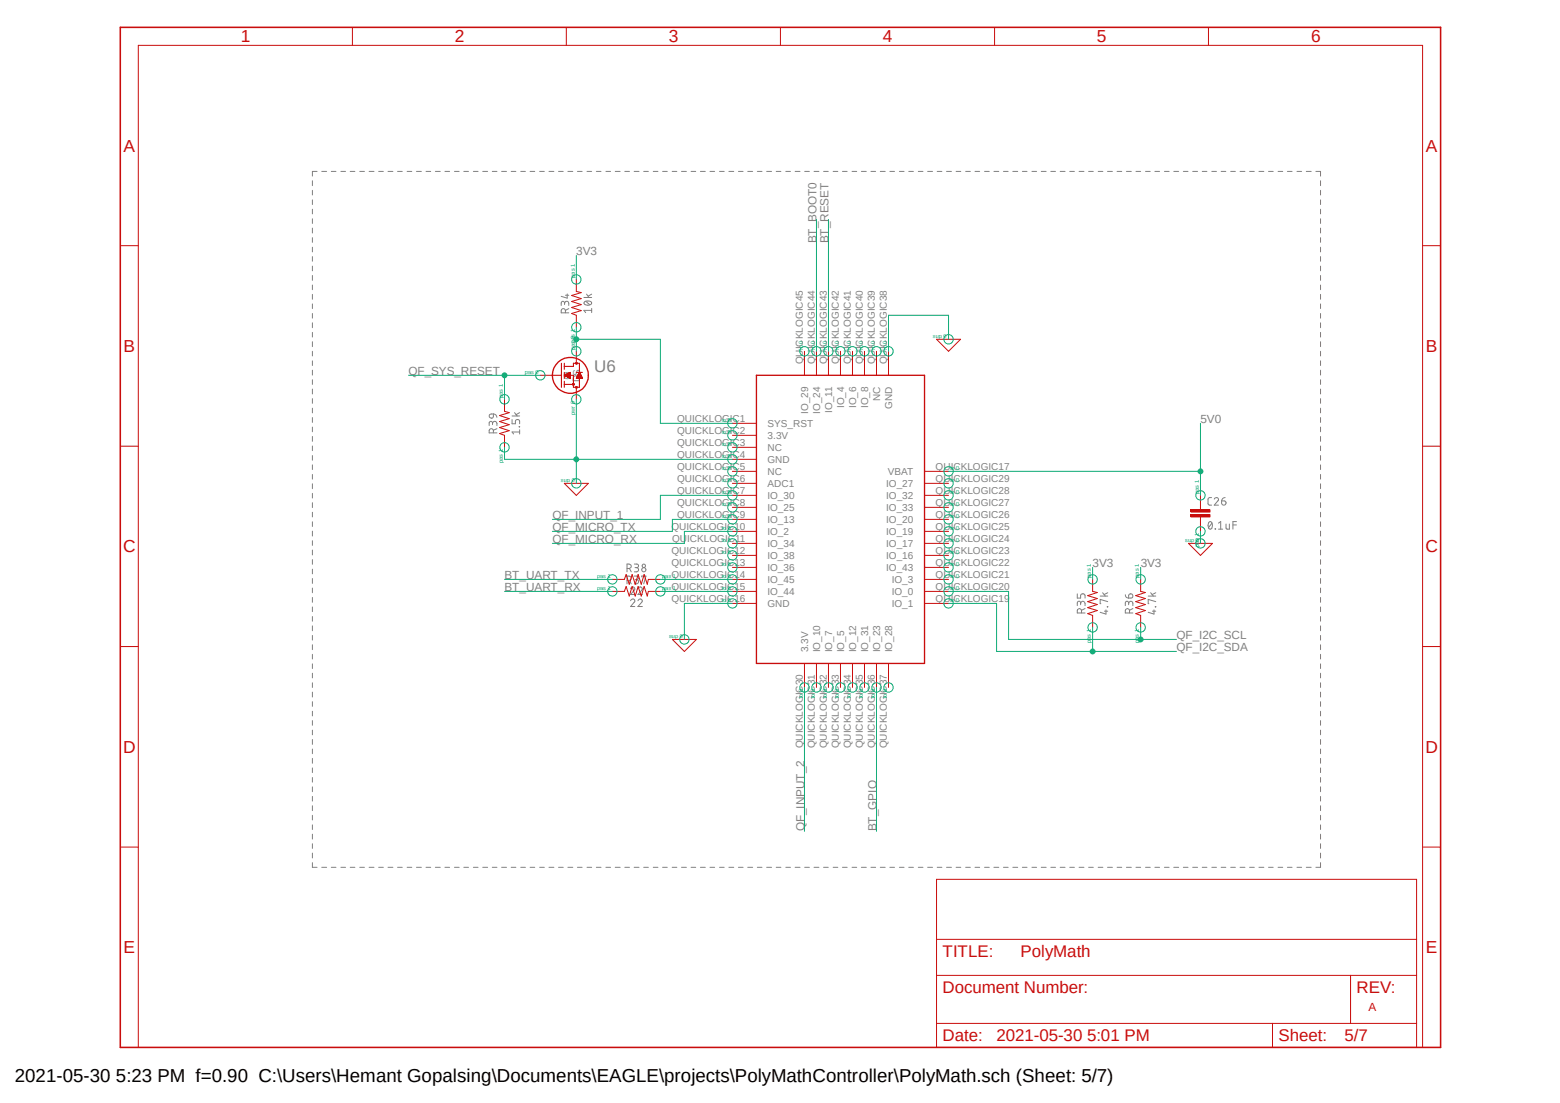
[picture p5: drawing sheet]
<svg xmlns="http://www.w3.org/2000/svg" width="297mm" height="210mm" viewBox="0 0 297 210" stroke-linecap="round" stroke-linejoin="round" font-family="sans-serif">
<path d="M22.4 4.9l252.2 195M274.6 4.9l-252.2 195" fill="none" stroke="#fff" stroke-width=".19"/>
<g fill="none" stroke="#808080" stroke-width=".19">
<path d="M107.5 57.8a.4 .4 0 0 1 .4-.4 .4 .4 0 0 1 .4 .4v.4M107.5 58v-.3a.32 .32 0 0 0-.3-.3 .32 .32 0 0 0-.4 .3v.5M107.7 59.6l-.1-.6a.41 .41 0 0 0-.5-.2 .41 .41 0 0 0-.3 .4v.4h1.5M107.7 56.2h.6M108 56v.8l-1.2-.4M108.3 58.8l-.6 .3M111.2 56.6h1.4M111.4 57.4l.5-.1a.5 .5 0 0 1 .7 .6l-.7 .2a.66 .66 0 0 1-.7-.4zM111.5 57.4l.8 .6M111.7 56l.4 .6M112.6 59.1h-1.4l.3 .4M112.6 58.7v.8"/>
<path d="M112.6 56l-.6 .4M93.2 79l.7-.2v.5a.42 .42 0 0 1-.5 .3 .42 .42 0 0 1-.2-.6zM93.9 78.8a.65 .65 0 0 1 .7 .7M97.5 79.9v.8h.6l.1-.6 .3-.2 .4 .2v.6M97.5 79.2h1.4M98 78.6l.5 .6M98.9 78.6l-.6 .4M93.8 80.6a.43 .43 0 0 1 .4-.4 .43 .43 0 0 1 .4 .4v.4M93.8 80.9l-.1-.5a.31 .31 0 0 0-.3-.2 .31 .31 0 0 0-.3 .3v.5M93.9 82.4v-.6a.41 .41 0 0 0-.4-.2 .41 .41 0 0 0-.4 .4v.4h1.5M94.6 81.6l-.7 .3M98.9 81.2h.1"/>
<path d="M98.9 82.3h-1.4l.3 .3M98.9 81.8v.8M230.3 99.4l.1-.1a.82 .82 0 0 1 0 1.5 .89 .89 0 0 1-.1-1.4zM230.7 94.7l-.5 .1-.2 .2v1.1l.7 .1M230.8 99.6l-.7 .9M231.2 95l.1-.1a.42 .42 0 0 1 .5-.1 .42 .42 0 0 1 .2 .4l-.8 1h.8M232 99.6l.4-.3v1.5M232.6 95.4h.5a.42 .42 0 0 1 .3 .4 .42 .42 0 0 1-.4 .4 .42 .42 0 0 1-.4-.4zM233.3 94.7a.65 .65 0 0 0-.7 .7M233.4 99.8v.7l.2 .3h.5v-1M234.7 99.9h.7M235.4 99.3h-.7v1.5"/>
<path d="M119.4 110.5h.4a.42 .42 0 0 0 .4-.4 .42 .42 0 0 0-.4-.4h-.4v1.5M119.4 108.2h.4a.42 .42 0 0 0 .4-.4 .42 .42 0 0 0-.4-.4h-.4v1.5M119.8 110.5l.4 .7M119.8 108.2l.4 .7M120.1 114.4a.41 .41 0 0 1 .4-.3 .41 .41 0 0 1 .4 .5l-.8 .9h.8M120.1 112.1a.41 .41 0 0 1 .4-.3 .41 .41 0 0 1 .4 .5l-.8 .9h.8M120.8 109.7h.4a.34 .34 0 0 1 .4 .3 .34 .34 0 0 1-.4 .4h-.3M120.8 107.4h.4a.34 .34 0 0 1 .4 .3 .34 .34 0 0 1-.4 .4h-.3M121.2 110.4a.4 .4 0 0 1 .4 .4 .4 .4 0 0 1-.4 .4h-.4M121.2 108.1h.2a.41 .41 0 0 1 .2 .5 .41 .41 0 0 1-.4 .3h-.4M121.5 114.4a.41 .41 0 0 1 .5-.4 .41 .41 0 0 1 .2 .7l-.7 .8h.8M121.5 112.1a.41 .41 0 0 1 .5-.3 .41 .41 0 0 1 .2 .6l-.7 .8h.8"/>
<path d="M122.2 109.9v-.2h.8l-.4 1.5M205.1 113.1v.8h.6v-.5a.43 .43 0 0 1 .5-.3 .43 .43 0 0 1 .4 .3v.5M205.7 114.9a.42 .42 0 0 1 .5-.4 .42 .42 0 0 1 .4 .4v.4M205.7 115.1v-.5a.31 .31 0 0 0-.4-.1 .31 .31 0 0 0-.2 .3v.5M205.9 116.7v-.4a.4 .4 0 0 0-.4-.4 .4 .4 0 0 0-.4 .4v.4h1.5M206.6 115.9l-.7 .3M209.5 113.5h1.4M209.9 112.9l.5 .6M210.3 116.4h.6M210.6 116.1v.8l-1.1-.3M210.8 115.5l.1 .1zM210.9 114.6l-1.4-.5v.8h.1"/>
<path d="M210.9 112.9l-.7 .3M214.2 113.2a.59 .59 0 0 0 .7 .7M214.9 114.9a.4 .4 0 0 1 .4-.4 .4 .4 0 0 1 .4 .4v.4M214.9 115.1v-.3a.32 .32 0 0 0-.3-.3 .32 .32 0 0 0-.4 .3v.5M215.1 116.7v-.4a.4 .4 0 0 0-.4-.4 .4 .4 0 0 0-.5 .4v.4h1.5M215.1 113.1a.41 .41 0 0 1 .6 .2 .41 .41 0 0 1-.4 .6h-.4v-.5zM215.7 115.9l-.6 .3M218.6 113.5h1.4M219.1 112.9l.5 .6M219.4 116.4h.6M219.7 116.1v.8l-1.1-.3M220 115.5v.1z"/>
<path d="M220 114.6l-1.4-.5v.8h.1M220 112.9l-.6 .3M231.4 100.7v.1zM232 100.8h.8"/>
<circle cx="122.6" cy="107.7" r=".33"/>
<circle cx="122.6" cy="108.5" r=".41"/>
</g>
<path d="M22.9 5.2h251.4v194.2h-251.4z" fill="none" stroke="#c90d0c" stroke-width=".3"/>
<g fill="none" stroke="#c90d0c" stroke-width=".19">
<path d="M67.1 5.2v3.4M107.8 5.2v3.4M148.6 5.2v3.4M189.4 5.2v3.4M230.1 5.2v3.4M22.9 46.8h3.4M109.7 53.2v2.3l1 .2-1.9 .6 1.9 .6-1.9 .5 1.9 .6-1.9 .5 1.9 .6-1.9 .6 .9 .3v2.3M270.8 46.8h3.5M96.1 76v2.3l.8 .3-1.8 .5 1.8 .6-1.8 .6 1.8 .6-1.8 .5 1.8 .6-1.8 .5 1 .4v2.3M102.9 71.5h2.3M107.5 71.5h1.1M107.5 71.4h1.1"/>
<path d="M107.6 71.5h1M107.7 71.6h.9M107.7 71.3h.9M107.8 71.3h.8M107.8 71.7h.8M107.9 71.7h.7M107.9 71.2h.7M108 71.8h.6M108 71.2h.6M108.1 71.1h.5M108.2 71.8h.4M108.2 71.9h.4"/>
<path d="M108.2 71.1h.4M108.3 71h.3M108.3 71.9h.3M108.4 72h.2M108.5 72l.1 .1M108.5 71h.1M108.6 70.9l-1.2 .6 1.2 .6M108.6 70.9v1.2M108.6 72.1h.1M108.6 70.9v.1M109.7 66.9v2.3M109.7 73.7v2.3"/>
<path d="M109.8 72h1.1M109.8 71.9h1M109.9 71.8h.9M109.9 71.7h.8M109.9 71.6h.8M110 71.6h.7M110 71.5h.7M110 71.5h.6M110.1 71.4h.5M110.1 71.3h.4M110.2 71.2h.3M110.2 71.2h.2"/>
<path d="M110.2 71.1h.2M110.2 71h.2M110.3 70.9v.1M110.3 70.9l.6 1.2h-1.2zM110.3 71h.1M153.2 66.9v4.6M155.4 66.9v4.6M157.7 66.9v4.6M160 66.9v4.6M162.3 66.9v4.6M164.6 66.9v4.6M166.9 66.9v4.6"/>
<path d="M169.2 66.9v4.6M178.3 64.6h4.6l-2.3 2.3zM22.9 85h3.4M107.4 92h4.6l-2.3 2.3zM139.4 80.6h4.6M139.4 82.9h4.6M139.4 85.2h4.6M139.4 87.5h4.6M139.4 89.7h4.6M139.4 92h4.6M139.4 94.3h4.6M139.4 96.6h4.6"/>
<path d="M139.4 98.9h4.6M176 89.7h4.6M176 92h4.6M176 94.3h4.6M176 96.6h4.6M176 98.9h4.6M226.7 98h3.7v.4h-3.7zM226.7 97.1h3.7v.4h-3.7zM228.6 94.3v2.8M228.6 98.4v2.8M270.8 85h3.5M116.6 110.3h2.3l.3-.9 .6 1.9 .6-1.9 .5 1.9 .6-1.9 .6 1.9 .5-1.9 .6 1.9 .2-1h2.3"/>
<path d="M116.6 112.6h2.3l.3-.9 .6 1.8 .6-1.8 .5 1.8 .6-1.8 .6 1.8 .5-1.8 .6 1.8 .2-.9h2.3M139.4 101.2h4.6M139.4 103.5h4.6M139.4 105.7h4.6M139.4 108h4.6M139.4 110.3h4.6M139.4 112.6h4.6M139.4 114.9h4.6M176 101.2h4.6M176 103.5h4.6M176 105.7h4.6M176 108h4.6"/>
<path d="M176 110.3h4.6M176 112.6h4.6M176 114.9h4.6M208 110.3v2.3l.9 .2-1.8 .6 1.8 .6-1.8 .6 1.8 .5-1.8 .6 1.8 .5-1.8 .6 .9 .4v2.3M217.2 110.3v2.3l.9 .2-1.9 .6 1.9 .6-1.9 .6 1.9 .5-1.9 .6 1.9 .5-1.9 .6 1 .4v2.3M226.3 103.5h4.5l-2.2 2.2zM22.9 123.1h3.4M128 121.8h4.6l-2.3 2.2zM153.2 126.3v4.6M155.4 126.3v4.6M157.7 126.3v4.6M160 126.3v4.6"/>
<path d="M162.3 126.3v4.6M164.6 126.3v4.6M166.9 126.3v4.6M169.2 126.3v4.6M270.8 123.1h3.5M22.9 161.3h3.4M178.3 167.4h91.4v32h-91.4zM178.3 178.9h91.4M270.8 161.3h3.5M26.3 199.4v-190.8h244.5v190.8M178.3 185.7h91.4M178.3 194.9h91.4"/>
<path d="M242.3 194.9v4.5M257.1 185.7v9.2"/>
</g>
<g fill="none" stroke="#c90d0c" stroke-width=".25">
<path d="M144 71.5h32v54.8h-32z"/>
<circle cx="108.6" cy="71.5" r="3.4"/>
</g>
<path d="M226.7 98.2h3.7M226.7 97.3h3.7" fill="none" stroke="#c90d0c" stroke-width=".42"/>
<path d="M105.2 71.5h1.7M106.9 69.2v4.5M107.4 69.2v1.1M107.4 70.9v1.2M107.4 72.6v1.1M107.4 73.2h1.8M107.4 69.8h1.8v-.6h1.1v1.7M108.6 71.5h.6v2.2h1.1v-1.6M109.7 70.9h1.2" fill="none" stroke="#c90d0c" stroke-width=".21"/>
<path d="M109.2 73.2h.1M109.7 69.2h.1M109.7 73.7h.1" fill="none" stroke="#c90d0c" stroke-width=".47"/>
<g fill="none" stroke="#0dab76" stroke-width=".19">
<path d="M109.7 76v16M109.7 87.5h29.7M228.6 101.2v2.3"/>
<circle cx="109.7" cy="53.2" r=".89"/>
<circle cx="96" cy="76" r=".89"/>
<circle cx="102.9" cy="71.5" r=".89"/>
<circle cx="109.7" cy="76" r=".89"/>
<circle cx="109.7" cy="62.3" r=".89"/>
<circle cx="109.7" cy="66.9" r=".89"/>
<circle cx="153.2" cy="66.9" r=".89"/>
<circle cx="155.4" cy="66.9" r=".89"/>
<circle cx="157.7" cy="66.9" r=".89"/>
<circle cx="160" cy="66.9" r=".89"/>
<circle cx="162.3" cy="66.9" r=".89"/>
<circle cx="164.6" cy="66.9" r=".89"/>
<circle cx="166.9" cy="66.9" r=".89"/>
<circle cx="169.2" cy="66.9" r=".89"/>
<circle cx="180.6" cy="64.6" r=".89"/>
<circle cx="96" cy="85.2" r=".89"/>
<circle cx="109.7" cy="92" r=".89"/>
<circle cx="139.4" cy="89.7" r=".89"/>
<circle cx="139.4" cy="92" r=".89"/>
<circle cx="139.4" cy="98.9" r=".89"/>
<circle cx="139.4" cy="85.2" r=".89"/>
<circle cx="139.4" cy="82.9" r=".89"/>
<circle cx="139.4" cy="94.3" r=".89"/>
<circle cx="139.4" cy="80.6" r=".89"/>
<circle cx="139.4" cy="96.6" r=".89"/>
<circle cx="139.4" cy="87.5" r=".89"/>
<circle cx="180.6" cy="96.6" r=".89"/>
<circle cx="180.6" cy="94.3" r=".89"/>
<circle cx="180.6" cy="89.7" r=".89"/>
<circle cx="180.6" cy="98.9" r=".89"/>
<circle cx="180.6" cy="92" r=".89"/>
<circle cx="228.6" cy="94.3" r=".89"/>
<circle cx="116.6" cy="110.3" r=".89"/>
<circle cx="116.6" cy="112.6" r=".89"/>
<circle cx="125.7" cy="112.6" r=".89"/>
<circle cx="125.7" cy="110.3" r=".89"/>
<circle cx="139.4" cy="112.6" r=".89"/>
<circle cx="139.4" cy="103.5" r=".89"/>
<circle cx="139.4" cy="105.7" r=".89"/>
<circle cx="139.4" cy="108" r=".89"/>
<circle cx="139.4" cy="101.2" r=".89"/>
<circle cx="139.4" cy="110.3" r=".89"/>
<circle cx="139.4" cy="114.9" r=".89"/>
<circle cx="180.6" cy="114.9" r=".89"/>
<circle cx="180.6" cy="110.3" r=".89"/>
<circle cx="180.6" cy="112.6" r=".89"/>
<circle cx="180.6" cy="108" r=".89"/>
<circle cx="180.6" cy="105.7" r=".89"/>
<circle cx="180.6" cy="101.2" r=".89"/>
<circle cx="180.6" cy="103.5" r=".89"/>
<circle cx="208" cy="110.3" r=".89"/>
<circle cx="208" cy="119.5" r=".89"/>
<circle cx="217.2" cy="119.5" r=".89"/>
<circle cx="217.2" cy="110.3" r=".89"/>
<circle cx="228.6" cy="103.5" r=".89"/>
<circle cx="228.6" cy="101.2" r=".89"/>
<circle cx="130.3" cy="121.7" r=".89"/>
<circle cx="153.2" cy="130.9" r=".89"/>
<circle cx="155.4" cy="130.9" r=".89"/>
<circle cx="157.7" cy="130.9" r=".89"/>
<circle cx="160" cy="130.9" r=".89"/>
<circle cx="162.3" cy="130.9" r=".89"/>
<circle cx="164.6" cy="130.9" r=".89"/>
<circle cx="166.9" cy="130.9" r=".89"/>
<circle cx="169.2" cy="130.9" r=".89"/>
</g>
<circle cx="109.7" cy="87.5" r=".46" fill="#0dab76"/>
<g fill="none" stroke="#0dab76" stroke-width=".19">
<path d="M180.6 64.6v-4.6h-11.4v6.9M96.1 85.2v2.3h13.6M180.6 89.7h48M228.6 80.6v13.7M139.4 114.9h-9.1v6.9"/>
<circle cx="109.7" cy="87.5" r=".46"/>
</g>
<circle cx="228.6" cy="89.7" r=".46" fill="#0dab76"/>
<g fill="none" stroke="#0dab76" stroke-width=".19">
<path d="M109.7 48.6v4.6M109.7 62.3v4.6M109.7 64.6h16M208 108v2.3M217.2 108v2.3"/>
<circle cx="228.6" cy="89.7" r=".46"/>
</g>
<circle cx="109.7" cy="64.6" r=".46" fill="#0dab76"/>
<g fill="none" stroke="#0dab76" stroke-width=".19">
<path d="M77.8 71.5h25.1M96.1 71.5v4.5M125.7 64.6v16h13.7"/>
<circle cx="109.7" cy="64.6" r=".46"/>
</g>
<circle cx="96.1" cy="71.5" r=".46" fill="#0dab76"/>
<g fill="none" stroke="#0dab76" stroke-width=".19">
<path d="M96.1 112.6h20.5M96.1 110.3h20.5M125.7 112.6h13.7M125.7 110.3h13.7M180.6 112.6h11.4v9.2h32M217.2 119.5v2.3M153.2 130.9v27.4"/>
<circle cx="96.1" cy="71.5" r=".46"/>
</g>
<circle cx="217.2" cy="121.8" r=".46" fill="#0dab76"/>
<g fill="none" stroke="#0dab76" stroke-width=".19">
<path d="M180.6 114.9h9.1v9.1h34.3M208 119.5v4.5"/>
<circle cx="217.2" cy="121.8" r=".46"/>
</g>
<circle cx="208" cy="124" r=".46" fill="#0dab76"/>
<g fill="none" stroke="#0dab76" stroke-width=".19">
<path d="M155.4 41.8v25.1M157.7 41.8v25.1M139.4 98.9h-11.4v2.3h-22.8M139.4 94.3h-13.7v4.6h-20.5M139.4 101.2h-9.1v2.3h-25.1M166.9 130.9v27.4"/>
<circle cx="208" cy="124" r=".46"/>
</g>
<g fill="none" stroke="#808080" stroke-width=".19">
<path d="M59.5 34.4v.9M59.5 36.2v.9M59.5 38.1v.8M59.5 39.8v.9M60.4 32.6h-.9v.9M61.3 32.6h.9M63.1 32.6h.9M64.9 32.6h.9M66.7 32.6h.9M68.5 32.6h.9M70.3 32.6h.9M72.1 32.6h.9"/>
<path d="M73.9 32.6h.9M75.7 32.6h.9M77.5 32.6h.9M79.3 32.6h.9M81.1 32.6h.9M82.9 32.6h.9M84.7 32.6h.9M86.5 32.6h.9M88.3 32.6h.9M90.1 32.6h.9M91.9 32.6h.9M93.7 32.6h.9"/>
<path d="M95.5 32.6h.9M97.3 32.6h.9M99.1 32.6h.9M100.9 32.6h.9M102.7 32.6h.9M104.5 32.6h1M106.3 32.6h.9M108.1 32.6h1M109.9 32.6h.9M111.8 32.6h.8M113.5 32.6h.9M115.4 32.6h.8"/>
<path d="M117.1 32.6h1M119 32.6h.8M120.7 32.6h1M122.6 32.6h.8M124.4 32.6h.9M126.2 32.6h.8M128 32.6h.9M129.8 32.6h.9M131.6 32.6h.9M133.3 32.6h1M135.2 32.6h.9M137 32.6h.9"/>
<path d="M138.8 32.6h.9M140.6 32.6h.9M142.4 32.6h.9M144.2 32.6h.9M146 32.6h.9M147.8 32.6h.9M149.6 32.6h.9M151.4 32.6h.9M153.2 32.6h.9M155 32.6h.9M156.8 32.6h.9M158.6 32.6h.9"/>
<path d="M160.4 32.6h.9M162.2 32.6h.9M164 32.6h.9M165.8 32.6h.9M167.6 32.6h.9M169.4 32.6h.9M171.2 32.6h.9M173 32.6h.9M174.8 32.6h.9M176.6 32.6h.9M178.4 32.6h.9M180.2 32.6h.9"/>
<path d="M182 32.6h.9M183.9 32.6h.8M185.6 32.6h.9M187.5 32.6h.8M189.2 32.6h1M191.1 32.6h.8M192.8 32.6h1M194.6 32.6h.9M196.5 32.6h.9M198.2 32.6h1M200.1 32.6h.9M201.8 32.6h1"/>
<path d="M203.7 32.6h.9M205.4 32.6h1M207.3 32.6h.9M209.1 32.6h.9M210.9 32.6h.9M212.7 32.6h.9M214.5 32.6h.9M216.3 32.6h.9M218.1 32.6h.9M219.9 32.6h.9M221.7 32.6h.9M223.5 32.6h.9"/>
<path d="M225.3 32.6h.9M227.1 32.6h.9M228.9 32.6h.9M230.7 32.6h.9M232.5 32.6h.9M234.3 32.6h.9M236.1 32.6h.9M237.9 32.6h.9M239.7 32.6h.9M241.5 32.6h.9M243.3 32.6h.9M245.1 32.6h.9"/>
<path d="M246.9 32.6h.9M248.7 32.6h.9M250.5 32.6h.9v.9M251.4 34.4v.9M251.4 36.2v.9M251.4 38.1v.8M251.4 39.8v.9M59.5 41.7v.8M59.5 43.4v1M59.5 45.3v.8M59.5 47.1v.9M59.5 48.9v.8"/>
<path d="M59.5 50.7v.9M59.5 52.5v.9M59.5 54.3v.9M59.5 56v1M59.5 57.9v.9M59.5 59.7v.9M251.4 41.7v.8M251.4 43.4v1M251.4 45.3v.8M251.4 47.1v.9M251.4 48.9v.8M251.4 50.7v.9"/>
<path d="M251.4 52.5v.9M251.4 54.3v.9M251.4 56v1M251.4 57.9v.9M251.4 59.7v.9M59.5 61.5v.9M59.5 63.3v.9M59.5 65.1v.9M59.5 66.9v.9M59.5 68.7v.9M59.5 70.5v.9M59.5 72.3v.9"/>
<path d="M59.5 74.1v.9M59.5 75.9v.9M59.5 77.7v.9M59.5 79.5v.9M251.4 61.5v.9M251.4 63.3v.9M251.4 65.1v.9M251.4 66.9v.9M251.4 68.7v.9M251.4 70.5v.9M251.4 72.3v.9M251.4 74.1v.9"/>
<path d="M251.4 75.9v.9M251.4 77.7v.9M251.4 79.5v.9M59.5 81.3v.9M59.5 83.1v.9M59.5 84.9v.9M59.5 86.7v.9M59.5 88.5v.9M59.5 90.3v.9M59.5 92.1v.9M59.5 93.9v.9M59.5 95.7v.9"/>
<path d="M59.5 97.5v.9M59.5 99.4v.8M251.4 81.3v.9M251.4 83.1v.9M251.4 84.9v.9M251.4 86.7v.9M251.4 88.5v.9M251.4 90.3v.9M251.4 92.1v.9M251.4 93.9v.9M251.4 95.7v.9M251.4 97.5v.9"/>
<path d="M251.4 99.4v.8M59.5 101.1v1M59.5 103v.8M59.5 104.7v1M59.5 106.6v.8M59.5 108.4v.9M59.5 110.2v.9M59.5 112v.9M59.5 113.7v1M59.5 115.6v.9M59.5 117.4v.9M59.5 119.2v.9"/>
<path d="M251.4 101.1v1M251.4 103v.8M251.4 104.7v1M251.4 106.6v.8M251.4 108.4v.9M251.4 110.2v.9M251.4 112v.9M251.4 113.7v1M251.4 115.6v.9M251.4 117.4v.9M251.4 119.2v.9M59.5 121v.9"/>
<path d="M59.5 122.8v.9M59.5 124.6v.9M59.5 126.4v.9M59.5 128.2v.9M59.5 130v.9M59.5 131.8v.9M59.5 133.6v.9M59.5 135.4v.9M59.5 137.2v.9M59.5 139v.9M251.4 121v.9M251.4 122.8v.9"/>
<path d="M251.4 124.6v.9M251.4 126.4v.9M251.4 128.2v.9M251.4 130v.9M251.4 131.8v.9M251.4 133.6v.9M251.4 135.4v.9M251.4 137.2v.9M251.4 139v.9M59.5 140.8v.9M59.5 142.6v.9M59.5 144.4v.9"/>
<path d="M59.5 146.2v.9M59.5 148v.9M59.5 149.8v.9M59.5 151.6v.9M59.5 153.4v.9M59.5 155.2v.9M59.5 157.1v.8M59.5 158.8v1M251.4 140.8v.9M251.4 142.6v.9M251.4 144.4v.9M251.4 146.2v.9"/>
<path d="M251.4 148v.9M251.4 149.8v.9M251.4 151.6v.9M251.4 153.4v.9M251.4 155.2v.9M251.4 157.1v.8M251.4 158.8v1M59.5 164.3v.8h.9M59.5 160.7v.8M59.5 162.4v1M61.3 165.1h.9M63.1 165.1h.9"/>
<path d="M64.9 165.1h.9M66.7 165.1h.9M68.5 165.1h.9M70.3 165.1h.9M72.1 165.1h.9M73.9 165.1h.9M75.7 165.1h.9M77.5 165.1h.9M79.3 165.1h.9M81.1 165.1h.9M82.9 165.1h.9M84.7 165.1h.9"/>
<path d="M86.5 165.1h.9M88.3 165.1h.9M90.1 165.1h.9M91.9 165.1h.9M93.7 165.1h.9M95.5 165.1h.9M97.3 165.1h.9M99.1 165.1h.9M100.9 165.1h.9M102.7 165.1h.9M104.5 165.1h1M106.3 165.1h.9"/>
<path d="M108.1 165.1h1M109.9 165.1h.9M111.8 165.1h.8M113.5 165.1h.9M115.4 165.1h.8M117.1 165.1h1M119 165.1h.8M120.7 165.1h1M122.6 165.1h.8M124.4 165.1h.9M126.2 165.1h.8M128 165.1h.9"/>
<path d="M129.8 165.1h.9M131.6 165.1h.9M133.3 165.1h1M135.2 165.1h.9M137 165.1h.9M138.8 165.1h.9M140.6 165.1h.9M142.4 165.1h.9M144.2 165.1h.9M146 165.1h.9M147.8 165.1h.9M149.6 165.1h.9"/>
<path d="M151.4 165.1h.9M153.2 165.1h.9M155 165.1h.9M156.8 165.1h.9M158.6 165.1h.9M160.4 165.1h.9M162.2 165.1h.9M164 165.1h.9M165.8 165.1h.9M167.6 165.1h.9M169.4 165.1h.9M171.2 165.1h.9"/>
<path d="M173 165.1h.9M174.8 165.1h.9M176.6 165.1h.9M178.4 165.1h.9M180.2 165.1h.9M182 165.1h.9M183.9 165.1h.8M185.6 165.1h.9M187.5 165.1h.8M189.2 165.1h1M191.1 165.1h.8M192.8 165.1h1"/>
<path d="M194.6 165.1h.9M196.5 165.1h.9M198.2 165.1h1M200.1 165.1h.9M201.8 165.1h1M203.7 165.1h.9M205.4 165.1h1M207.3 165.1h.9M209.1 165.1h.9M210.9 165.1h.9M212.7 165.1h.9M214.5 165.1h.9"/>
<path d="M216.3 165.1h.9M218.1 165.1h.9M219.9 165.1h.9M221.7 165.1h.9M223.5 165.1h.9M225.3 165.1h.9M227.1 165.1h.9M228.9 165.1h.9M230.7 165.1h.9M232.5 165.1h.9M234.3 165.1h.9M236.1 165.1h.9"/>
<path d="M237.9 165.1h.9M239.7 165.1h.9M241.5 165.1h.9M243.3 165.1h.9M245.1 165.1h.9M246.9 165.1h.9M248.7 165.1h.9M251.4 160.7v.8M251.4 162.4v1M251.4 164.3v.8h-.9"/>
</g>
<text font-size="3.6" x="2.8" y="206.1">2021-05-30 5:23 PM f=0.90 C:\Users\Hemant Gopalsing\Documents\EAGLE\projects\PolyMathController\PolyMath.sch (Sheet: 5/7)</text>
<g font-size="3.3" fill="#c90d0c">
<text x="45.8" y="8.1">1</text>
<text x="86.6" y="8.1">2</text>
<text x="127.3" y="8.1">3</text>
<text x="168.1" y="8.1">4</text>
<text x="208.8" y="8.1">5</text>
<text x="249.6" y="8.1">6</text>
<text x="23.5" y="28.9">A</text>
<text x="271.5" y="28.9">A</text>
<text x="23.5" y="67">B</text>
<text x="271.5" y="67">B</text>
<text x="23.5" y="105.2">C</text>
<text x="271.4" y="105.2">C</text>
<text x="23.5" y="143.3">D</text>
<text x="271.4" y="143.3">D</text>
<text x="23.5" y="181.5">E</text>
<text x="271.5" y="181.5">E</text>
</g>
<text font-size="3.2" fill="#808080" x="113.2" y="70.9">U6</text>
<g font-size="3.2" fill="#c90d0c">
<text x="179.4" y="182.3">TITLE:</text>
<text x="194.3" y="182.3">PolyMath</text>
<text x="179.4" y="189.1">Document Number:</text>
<text x="258.3" y="189.1">REV:</text>
<text x="179.4" y="198.3">Date:</text>
<text x="189.7" y="198.3">2021-05-30 5:01 PM</text>
<text x="243.4" y="198.3">Sheet:</text>
<text x="256" y="198.3">5/7</text>
</g>
<g font-size="2.2" fill="#808080">
<text x="155.4" y="46.4" transform="rotate(-90 155.4 46.4)">BT_BOOT0</text>
<text x="157.7" y="46.4" transform="rotate(-90 157.7 46.4)">BT_RESET</text>
<text x="109.7" y="48.6">3V3</text>
<text x="77.8" y="71.5">QF_SYS_RESET</text>
<text x="228.6" y="80.6">5V0</text>
<text x="105.2" y="98.9">QF_INPUT_1</text>
<text x="105.2" y="101.2">QF_MICRO_TX</text>
<text x="105.2" y="103.5">QF_MICRO_RX</text>
<text x="96.1" y="112.6">BT_UART_RX</text>
<text x="96.1" y="110.3">BT_UART_TX</text>
<text x="208" y="108">3V3</text>
<text x="217.2" y="108">3V3</text>
<text x="224" y="121.8">QF_I2C_SCL</text>
<text x="224" y="124">QF_I2C_SDA</text>
<text x="153.2" y="158.3" transform="rotate(-90 153.2 158.3)">QF_INPUT_2</text>
<text x="166.9" y="158.3" transform="rotate(-90 166.9 158.3)">BT_GPIO</text>
</g>
<text font-size="2.2" fill="#c90d0c" x="260.6" y="192.6">A</text>
<g font-size="1.9" fill="#808080">
<text x="152.9" y="69.4" transform="rotate(-90 152.9 69.4)">QUICKLOGIC45</text>
<text x="155.2" y="69.4" transform="rotate(-90 155.2 69.4)">QUICKLOGIC44</text>
<text x="157.4" y="69.4" transform="rotate(-90 157.4 69.4)">QUICKLOGIC43</text>
<text x="159.7" y="69.4" transform="rotate(-90 159.7 69.4)">QUICKLOGIC42</text>
<text x="162" y="69.4" transform="rotate(-90 162 69.4)">QUICKLOGIC41</text>
<text x="164.3" y="69.4" transform="rotate(-90 164.3 69.4)">QUICKLOGIC40</text>
<text x="166.5" y="69.4" transform="rotate(-90 166.5 69.4)">QUICKLOGIC39</text>
<text x="168.8" y="69.4" transform="rotate(-90 168.8 69.4)">QUICKLOGIC38</text>
<text x="107.3" y="72.2">G</text>
<text x="110.4" y="72.7" transform="rotate(-90 110.4 72.7)">DS</text>
<text x="160.7" y="77.7" transform="rotate(-90 160.7 77.7)">IO_4</text>
<text x="163" y="77.7" transform="rotate(-90 163 77.7)">IO_6</text>
<text x="165.3" y="77.7" transform="rotate(-90 165.3 77.7)">IO_8</text>
<text x="167.6" y="76.4" transform="rotate(-90 167.6 76.4)">NC</text>
<text x="169.8" y="77.9" transform="rotate(-90 169.8 77.9)">GND</text>
<text x="128.9" y="80.3">QUICKLOGIC1</text>
<text x="128.9" y="82.6">QUICKLOGIC2</text>
<text x="146.1" y="81.3">SYS_RST</text>
<text x="146.1" y="83.6">3.3V</text>
<text x="153.8" y="78.7" transform="rotate(-90 153.8 78.7)">IO_29</text>
<text x="156.1" y="78.7" transform="rotate(-90 156.1 78.7)">IO_24</text>
<text x="158.4" y="78.6" transform="rotate(-90 158.4 78.6)">IO_11</text>
<text x="128.9" y="84.9">QUICKLOGIC3</text>
<text x="128.9" y="87.2">QUICKLOGIC4</text>
<text x="128.9" y="89.5">QUICKLOGIC5</text>
<text x="146.1" y="85.9">NC</text>
<text x="146.1" y="88.1">GND</text>
<text x="178.1" y="89.5">QUICKLOGIC17</text>
<text x="128.9" y="91.7">QUICKLOGIC6</text>
<text x="128.9" y="94">QUICKLOGIC7</text>
<text x="146.1" y="90.4">NC</text>
<text x="146.1" y="92.7">ADC1</text>
<text x="146.1" y="95">IO_30</text>
<text x="168.7" y="95">IO_32</text>
<text x="168.7" y="92.7">IO_27</text>
<text x="169" y="90.4">VBAT</text>
<text x="178.1" y="94">QUICKLOGIC28</text>
<text x="178.1" y="91.7">QUICKLOGIC29</text>
<text x="127.8" y="100.8">QUICKLOGIC10</text>
<text x="128.9" y="96.3">QUICKLOGIC8</text>
<text x="128.9" y="98.6">QUICKLOGIC9</text>
<text x="146.1" y="97.3">IO_25</text>
<text x="146.1" y="99.6">IO_13</text>
<text x="146.1" y="101.9">IO_2</text>
<text x="168.7" y="101.9">IO_19</text>
<text x="168.7" y="99.6">IO_20</text>
<text x="168.7" y="97.3">IO_33</text>
<text x="178.1" y="100.8">QUICKLOGIC25</text>
<text x="178.1" y="98.6">QUICKLOGIC26</text>
<text x="178.1" y="96.3">QUICKLOGIC27</text>
<text x="127.8" y="105.4">QUICKLOGIC12</text>
<text x="127.8" y="107.7">QUICKLOGIC13</text>
<text x="128" y="103.1">QUICKLOGIC11</text>
<text x="146.1" y="104.1">IO_34</text>
<text x="146.1" y="106.4">IO_38</text>
<text x="168.7" y="106.4">IO_16</text>
<text x="168.7" y="104.1">IO_17</text>
<text x="178.1" y="107.7">QUICKLOGIC22</text>
<text x="178.1" y="105.4">QUICKLOGIC23</text>
<text x="178.1" y="103.1">QUICKLOGIC24</text>
<text x="127.8" y="110">QUICKLOGIC14</text>
<text x="127.8" y="112.3">QUICKLOGIC15</text>
<text x="146.1" y="108.7">IO_36</text>
<text x="146.1" y="111">IO_45</text>
<text x="146.1" y="113.3">IO_44</text>
<text x="168.7" y="108.7">IO_43</text>
<text x="169.8" y="113.3">IO_0</text>
<text x="169.8" y="111">IO_3</text>
<text x="178.1" y="112.3">QUICKLOGIC20</text>
<text x="178.1" y="110">QUICKLOGIC21</text>
<text x="127.8" y="114.6">QUICKLOGIC16</text>
<text x="146.1" y="115.6">GND</text>
<text x="169.8" y="115.6">IO_1</text>
<text x="178.1" y="114.6">QUICKLOGIC19</text>
<text x="153.8" y="124.2" transform="rotate(-90 153.8 124.2)">3.3V</text>
<text x="156.1" y="124.2" transform="rotate(-90 156.1 124.2)">IO_10</text>
<text x="158.4" y="124.2" transform="rotate(-90 158.4 124.2)">IO_7</text>
<text x="160.7" y="124.2" transform="rotate(-90 160.7 124.2)">IO_5</text>
<text x="163" y="124.2" transform="rotate(-90 163 124.2)">IO_12</text>
<text x="165.3" y="124.2" transform="rotate(-90 165.3 124.2)">IO_31</text>
<text x="167.6" y="124.2" transform="rotate(-90 167.6 124.2)">IO_23</text>
<text x="169.8" y="124.2" transform="rotate(-90 169.8 124.2)">IO_28</text>
<text x="152.9" y="142.5" transform="rotate(-90 152.9 142.5)">QUICKLOGIC30</text>
<text x="155.2" y="142.5" transform="rotate(-90 155.2 142.5)">QUICKLOGIC31</text>
<text x="157.4" y="142.5" transform="rotate(-90 157.4 142.5)">QUICKLOGIC32</text>
<text x="159.7" y="142.5" transform="rotate(-90 159.7 142.5)">QUICKLOGIC33</text>
<text x="162" y="142.5" transform="rotate(-90 162 142.5)">QUICKLOGIC34</text>
<text x="164.3" y="142.5" transform="rotate(-90 164.3 142.5)">QUICKLOGIC35</text>
<text x="166.5" y="142.5" transform="rotate(-90 166.5 142.5)">QUICKLOGIC36</text>
<text x="168.8" y="142.5" transform="rotate(-90 168.8 142.5)">QUICKLOGIC37</text>
</g>
<g font-size="1.1" fill="#0dab76">
<text x="109.4" y="52.9" transform="rotate(-90 109.4 52.9)">pas 1</text>
<text x="109.4" y="65.3" transform="rotate(-90 109.4 65.3)">pas 1</text>
<text x="177.6" y="64.3">sup 0</text>
<text x="99.9" y="71.2">pas 0</text>
<text x="109.4" y="66.6" transform="rotate(-90 109.4 66.6)">pas 0</text>
<text x="152.9" y="66.6" transform="rotate(-90 152.9 66.6)">io 0</text>
<text x="155.2" y="66.6" transform="rotate(-90 155.2 66.6)">io 0</text>
<text x="157.4" y="66.6" transform="rotate(-90 157.4 66.6)">io 0</text>
<text x="159.7" y="66.6" transform="rotate(-90 159.7 66.6)">io 0</text>
<text x="162" y="66.6" transform="rotate(-90 162 66.6)">io 0</text>
<text x="164.3" y="66.6" transform="rotate(-90 164.3 66.6)">io 0</text>
<text x="166.5" y="66.6" transform="rotate(-90 166.5 66.6)">io 0</text>
<text x="168.8" y="66.6" transform="rotate(-90 168.8 66.6)">io 0</text>
<text x="95.7" y="75.7" transform="rotate(-90 95.7 75.7)">pas 1</text>
<text x="109.4" y="79" transform="rotate(-90 109.4 79)">pwr 0</text>
<text x="137.4" y="80.3">io 0</text>
<text x="137.4" y="82.6">io 0</text>
<text x="95.7" y="88.1" transform="rotate(-90 95.7 88.1)">pas 1</text>
<text x="137.4" y="84.9">io 0</text>
<text x="137.4" y="87.2">io 0</text>
<text x="137.4" y="89.5">io 0</text>
<text x="180.9" y="89.5">io 0</text>
<text x="106.8" y="91.7">sup 0</text>
<text x="137.4" y="91.7">io 0</text>
<text x="137.4" y="94">io 0</text>
<text x="180.9" y="94">io 0</text>
<text x="180.9" y="91.7">io 0</text>
<text x="228.3" y="94" transform="rotate(-90 228.3 94)">pas 1</text>
<text x="137.4" y="96.3">io 0</text>
<text x="137.4" y="98.6">io 0</text>
<text x="137.4" y="100.8">io 0</text>
<text x="180.9" y="100.8">io 0</text>
<text x="180.9" y="98.6">io 0</text>
<text x="180.9" y="96.3">io 0</text>
<text x="137.4" y="103.1">io 0</text>
<text x="137.4" y="105.4">io 0</text>
<text x="137.4" y="107.7">io 0</text>
<text x="180.9" y="107.7">io 0</text>
<text x="180.9" y="105.4">io 0</text>
<text x="180.9" y="103.1">io 0</text>
<text x="225.6" y="103.1">sup 0</text>
<text x="228.3" y="104.1" transform="rotate(-90 228.3 104.1)">pas 1</text>
<text x="113.7" y="112.3">pas 1</text>
<text x="113.7" y="110">pas 1</text>
<text x="126.1" y="112.3">pas 1</text>
<text x="126.1" y="110">pas 1</text>
<text x="137.4" y="110">io 0</text>
<text x="137.4" y="112.3">io 0</text>
<text x="180.9" y="112.3">io 0</text>
<text x="180.9" y="110">io 0</text>
<text x="207.7" y="110" transform="rotate(-90 207.7 110)">pas 1</text>
<text x="216.8" y="110" transform="rotate(-90 216.8 110)">pas 1</text>
<text x="137.4" y="114.6">io 0</text>
<text x="180.9" y="114.6">io 0</text>
<text x="127.4" y="121.4">sup 0</text>
<text x="207.7" y="122.4" transform="rotate(-90 207.7 122.4)">pas 1</text>
<text x="216.8" y="122.4" transform="rotate(-90 216.8 122.4)">pas 1</text>
<text x="152.9" y="132.9" transform="rotate(-90 152.9 132.9)">io 0</text>
<text x="155.2" y="132.9" transform="rotate(-90 155.2 132.9)">io 0</text>
<text x="157.4" y="132.9" transform="rotate(-90 157.4 132.9)">io 0</text>
<text x="159.7" y="132.9" transform="rotate(-90 159.7 132.9)">io 0</text>
<text x="162" y="132.9" transform="rotate(-90 162 132.9)">io 0</text>
<text x="164.3" y="132.9" transform="rotate(-90 164.3 132.9)">io 0</text>
<text x="166.5" y="132.9" transform="rotate(-90 166.5 132.9)">io 0</text>
<text x="168.8" y="132.9" transform="rotate(-90 168.8 132.9)">io 0</text>
</g>
</svg>
